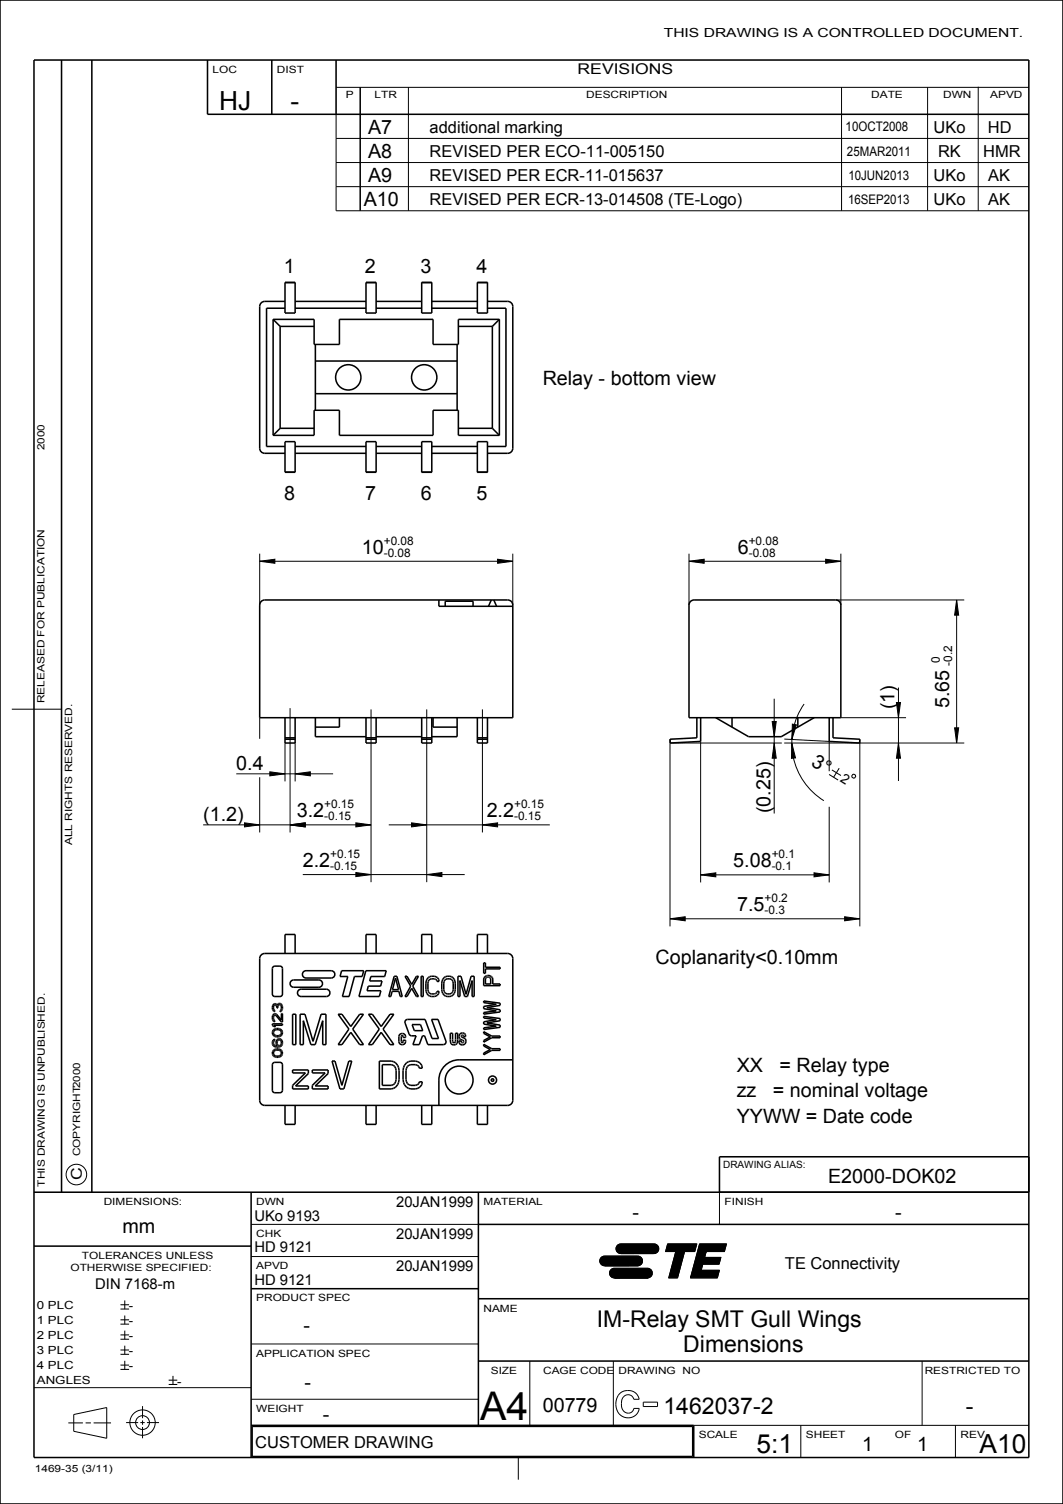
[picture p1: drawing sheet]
<svg xmlns="http://www.w3.org/2000/svg" width="210mm" height="297mm" viewBox="0 0 210 297" stroke-linecap="round" stroke-linejoin="round" font-family="sans-serif">
<g fill="none" stroke="#000" stroke-width=".2">
<path d="M66.4 17.3h136.9M80.7 17.3v24.3M166.3 17.3v24.3M183.3 17.3v24.3M193.3 17.1v24.5M66.4 27.3h136.9M66.4 22.6v19h136.9M66.4 32.1h136.9M66.4 36.9h136.9M51.3 110.8l3-.4v.8zM51.3 109.3v10.2M51.3 110.8h50"/>
<path d="M98.3 110.4l3 .4-3 .4zM101.3 109.3v10.2M136.1 110.8l3-.4v.8zM136.1 110.8h30M136.1 109.3v10.2M163.1 110.4l3 .4-3 .4zM165.1 118.5h25.4M166.1 109.3v10.2M189 118.5l.4 3h-.8zM189 118.5v28.2M57.3 139.9v24.5M152.9 138v22.6"/>
<path d="M158.9 139a13.4 13.4 0 0 0 3.9 19.1M177.1 138.7h.8l-.4 3zM177.5 135.8v18.4M12.2 140h-9.9M46.7 152.8h19.1M51.3 141.7v4.2M51.3 153.5v10.9M53.3 152.4l3 .4-3 .4zM56.3 146.7v7.6M58.3 152.8l3-.4v.8zM58.3 146.7v7.6M73.3 140.1v34.1"/>
<path d="M84.3 140.1v34.1M95.3 140.1v24.3M132.4 146v36.9M132.4 146.7h22M138.4 146.4v27.9M152.5 142.5h.8l-.4 3zM152.9 146.7l.4 3h-.8zM154.3 145.5h.1M154.9 146.7h35.6M154.9 145.9l8.9 .5v5.9M156.4 146.7l.8 3-.8 .1zM156.5 143l.8 .1-.9 2.9z"/>
<path d="M163.8 152.9l1.8 1.1M163.8 159.3v15M164.3 152l1.8 1.1M165.8 151.7l-1.1 1.8M166.1 141.7h12.9M168.5 152.9h.2l.3 .2v.2l-.1 .3-.3 .1-.3-.2v-.3zM169.9 146v36.9M177.5 146.7l.4 3h-.8zM188.6 143.7h.8l-.4 3zM40.1 162.9h33.2M48.3 162.5l3 .4-3 .4zM57.3 162.9l3-.4v.8z"/>
<path d="M59.8 172.7h32M70.3 162.5l3 .4-3 .4zM70.3 172.3l3 .4-3 .4zM76.8 162.9h31.8M81.3 162.5l3 .4-3 .4zM84.3 172.7l3-.4v.8zM95.3 162.9l3-.4v.8zM138.4 172.8l3-.4v.8zM138.4 172.8h25.4M160.8 172.4l3 .4-3 .4zM132.4 181.4l3-.4v.8zM132.4 181.4h37.5"/>
<path d="M166.9 181l3 .4-3 .4zM142.1 235.4v6.4M23.8 257.7h1.7M23.8 258.5h1.7M24.6 256.8l.1 1.7M24.6 259.8l.1 1.7M49.6 248.1h44.9M49.6 241.8h44.9M118.8 248.3l.6-.3h6.6a.95 .95 0 0 1 .9 .9 .95 .95 0 0 1-.8 1l-6.7 .1a.95 .95 0 0 1-.8-.6 .95 .95 0 0 1 .2-1.1zM119.4 250l6.7-.1zM120.7 250.7l.7-.2h6.5a.95 .95 0 0 1 1 .8 .95 .95 0 0 1-.9 1l-6.6 .1a.95 .95 0 0 1-.9-.6 .95 .95 0 0 1 .2-1.1zM121.4 252.4l6.6-.1z"/>
<path d="M122 245.9l.6-.3h6.6a.95 .95 0 0 1 .9 .9 .95 .95 0 0 1-.8 1h-6.7a.95 .95 0 0 1-.8-.5 .95 .95 0 0 1 .2-1.1zM122.6 247.5h6.7zM126.1 249.9l-6.7 .1a.95 .95 0 0 1-.9-1 .95 .95 0 0 1 .9-1h6.6a.95 .95 0 0 1 .9 1 .95 .95 0 0 1-.9 1M128 252.4h-6.6a.95 .95 0 0 1-1-1 .95 .95 0 0 1 1-.9h6.5a.95 .95 0 0 1 1 .9 .95 .95 0 0 1-1 1M129.3 247.5h-6.7a.95 .95 0 0 1-.9-.9 .95 .95 0 0 1 .9-1h6.6a.95 .95 0 0 1 .9 1 .95 .95 0 0 1-.9 .9M131.9 245.6h5.8l-.4 1.5h-2.1l-1.4 5.3h-1.7l1.4-5.3h-2zM138.2 245.6h5.3l-.4 1.5h-3.6l-3.1 5.3zM138.2 245.6h5.3l-.4 1.5h-3.6l-.3 1.2h3.2l-.3 1.3h-3.3l-.3 1.3h3.6l-.4 1.5h-5.3zM138.8 249.6l-.3 1.3h3.6l-.4 1.5h-5.3zM139.5 247.1l-.3 1.2h3.2l-.3 1.3h-3.3l-2.4 2.8zM6.7 274h42.9M23.8 269.6h1.7"/>
<path d="M23.8 266.6h1.7M23.8 263.6h1.7M23.8 260.6h1.7M23.8 270.4h1.7M23.8 267.4h1.7M23.8 264.5h1.7M23.8 261.5h1.7M24.6 262.8l.1 1.7M24.6 265.7l.1 1.7M24.6 268.7l.1 1.7M28.2 277.7v2.4M33.3 272.5h1.7"/>
<path d="M33.3 273.4h1.7M34.2 271.7v1.7M49.6 276.3h44.9M49.6 265.4h44.9M104.7 268.8v12.7M121.2 268.8v12.7M122.4 275.2l.9-.5 1-.1 1 .3 .6 .6 .4 .8h-1.1l-.5-.7-.7-.2-.8 .5-.4 .8 .1 1.5 .3 .5 .5 .3 .5 .1 .5-.2 .3-.3 .2-.5h1.1l-.3 .8-.6 .7-.8 .3-.9 .1-.9-.4-.6-.6-.4-.9-.1-1.1 .2-1zM127.1 276.9h2.8v.9h-2.8zM182.2 268.8v12.7M24.9 280.9h2.4M27.7 280.9h.9M28.2 280.5v.9"/>
<path d="M28.2 281.8v2.2M29 280.9h2.4M102.4 287.8v4.4M137.1 281.5h66.2M158.2 281.5v6.3M188.8 281.5v6.3"/>
<circle cx="15.1" cy="231.9" r="2.03"/>
<circle cx="28.2" cy="280.9" r="2.51"/>
<circle cx="28.2" cy="280.9" r="1.37"/>
</g>
<g fill="#000">
<path d="M51.3 110.8l3-.4v.8zM98.3 110.4l3 .4-3 .4zM136.1 110.8l3-.4v.8zM163.1 110.4l3 .4-3 .4zM189 118.5l.4 3h-.8zM53.3 152.4l3 .4-3 .4zM58.3 152.8l3-.4v.8zM152.5 142.5h.8l-.4 3zM152.9 146.7l.4 3h-.8zM156.4 146.7l.8 3-.8 .1zM156.5 143l.8 .1-.9 2.9zM177.1 138.7h.8l-.4 3z"/>
<path d="M177.5 146.7l.4 3h-.8zM188.6 143.7h.8l-.4 3zM48.3 162.5l3 .4-3 .4zM57.3 162.9l3-.4v.8zM70.3 162.5l3 .4-3 .4zM70.3 172.3l3 .4-3 .4zM84.3 172.7l3-.4v.8zM81.3 162.5l3 .4-3 .4zM95.3 162.9l3-.4v.8zM138.4 172.8l3-.4v.8zM160.8 172.4l3 .4-3 .4zM132.4 181.4l3-.4v.8z"/>
<path d="M166.9 181l3 .4-3 .4zM118.8 248.3l.6-.3h6.6a.95 .95 0 0 1 .9 .9 .95 .95 0 0 1-.8 1l-6.7 .1a.95 .95 0 0 1-.8-.6 .95 .95 0 0 1 .2-1.1zM120.7 250.7l.7-.2h6.5a.95 .95 0 0 1 1 .8 .95 .95 0 0 1-.9 1l-6.6 .1a.95 .95 0 0 1-.9-.6 .95 .95 0 0 1 .2-1.1zM122 245.9l.6-.3h6.6a.95 .95 0 0 1 .9 .9 .95 .95 0 0 1-.8 1h-6.7a.95 .95 0 0 1-.8-.5 .95 .95 0 0 1 .2-1.1zM131.9 245.6h5.8l-.4 1.5h-2.1l-1.4 5.3h-1.7l1.4-5.3h-2zM138.8 249.6l-.3 1.3h3.6l-.4 1.5h-5.3zM139.5 247.1l-.3 1.2h3.2l-.3 1.3h-3.3l-2.4 2.8zM138.2 245.6h5.3l-.4 1.5h-3.6l-3.1 5.3z"/>
</g>
<g fill="none" stroke="#000" stroke-width=".3">
<path d="M0 0h210v297h-210zM6.7 11.9h196.6v275.9h-196.6zM12.2 11.9v223.5M18.1 11.9v223.5M41 11.9v10.7h162.3M53.7 11.9v10.7M66.4 11.9v10.7M71.2 17.3v24.3M56.3 59.5h-4a1 1 0 0 0-1 1v28a1 1 0 0 0 1 1h4M56.3 55.8h2v6h-2zM56.3 55.8h2M58.3 59.5h14"/>
<path d="M72.3 55.8h2v6h-2zM72.3 55.8h2M74.3 59.5h9M83.3 55.8h2v6h-2zM83.3 55.8h2M85.3 59.5h9M94.3 55.8h2v6h-2zM94.3 55.8h2M96.3 59.5h4a1 1 0 0 1 1 1v28a1 1 0 0 1-1 1h-4M54 63.1l1.3 1.4M54 63.1v22.9M54 63.1h8.1v4.9h5v-4.9h18.5v4.9h5v-4.9h8.1"/>
<path d="M55.3 64.5h6.8M55.3 64.5v20.1M56.3 60.9h-3.6v27.3h3.6M58.3 60.9h14M62.3 68v13M62.3 77.7h28M62.3 71.3h28M74.3 60.9h9M85.3 60.9h9M90.3 68v13M90.6 64.5h6.7M96.3 60.9h3.7v27.3h-3.7"/>
<path d="M97.3 64.5v20.1M98.7 63.1v22.9M98.7 63.1l-1.4 1.4M54 86h8.1v-5h5v5h18.5v-5h5v5h8.1M55.3 84.6h6.8M55.3 84.6l-1.3 1.4M56.3 87.2h2v6l-2 .1zM58.3 88.2h14M58.3 89.5h14M72.3 87.2h2v6l-2 .1zM74.3 89.5h9M74.3 88.2h9"/>
<path d="M83.3 87.2h2v6l-2 .1zM85.3 89.5h9M85.3 88.2h9M90.6 84.6h6.7M94.3 87.2h2v6l-2 .1zM97.3 84.6l1.4 1.4M51.6 118.8l.7-.3h48l.5 .1 .4 .4 .1 .5v22.2h-50v-22.2zM86.7 118.5v1.2h14.6M88 119.7v-1h5.5v1M97.1 118.5l-.6 1.2M97.6 118.5l.5 1.2M136.4 118.8l.7-.3h28a1 1 0 0 1 1 1v22.2h-30v-22.2z"/>
<path d="M56.3 141.7v5h2v-5M56.3 146h2M56.3 145.7h2M62.3 141.7v3.8h10M67.1 141.7v1.9h-4.8M72.3 141.7v5h2v-5M72.3 146h2M72.3 145.7h2M74.3 145.5h9M83.3 141.7v5h2v-5M83.3 146h2M83.3 145.7h2"/>
<path d="M85.6 141.7v1.9h4.7M90.3 141.7v3.8h-5M94.3 141.7v5h2v-5M94.3 146h2M94.3 145.7h2M137.7 141.7v4l-5.3 .3v.7l6-.3v-4.7M141.4 141.7l6.5 3.8h6.4l6.5-3.8M144.6 141.7v1.9M157.6 141.7v1.9M164.6 141.7v4l5.3 .3-.1 .7-6-.3v-4.7M51.6 188.6l.7-.3h48a1 1 0 0 1 1 1v28a1 1 0 0 1-1 1h-48a1 1 0 0 1-1-1v-28zM53.9 191l.4-.2h1l.4 .2 .1 5.3-.2 .4-1.3 .1-.4-.3z"/>
<path d="M54.1 198.2h.4l.3 .3a.53 .53 0 0 1 .6-.3 .53 .53 0 0 1 .4 .6l-.1 .7-.4 .3v-.2a.68 .68 0 0 0-.1-1.2l-.3 .2v.5h-.2l-.1-.5-.2-.2a.65 .65 0 0 0-.1 1.1v.3a.95 .95 0 0 1-.2-1.6zM56.3 188.3v-3.8h2v3.8M57.5 193.7l.5-.2h5a.72 .72 0 0 1 .7 .7 .72 .72 0 0 1-.7 .8h-5a.72 .72 0 0 1-.6-.5 .72 .72 0 0 1 .1-.8zM59 195.6l.5-.3h5a.72 .72 0 0 1 .7 .8 .72 .72 0 0 1-.7 .7h-5a.72 .72 0 0 1-.7-.5 .72 .72 0 0 1 .2-.7zM60 191.9l.5-.2h4.9a.72 .72 0 0 1 .8 .7 .72 .72 0 0 1-.8 .7h-4.9a.72 .72 0 0 1-.7-.4 .72 .72 0 0 1 .2-.8zM67.5 191.7h4.4l-.3 1.1h-1.6l-1 4h-1.4l1.1-4h-1.5zM72.3 191.7h4l-.3 1.1h-2.7l-.3 .9h2.5l-.3 1h-2.4l-.3 .9h2.7l-.3 1.2h-4zM72.3 188.3v-3.8h2v3.8M77.9 192.8h.5l1.1 4h-.4l-.3-1h-1.3l-.3 1h-.4zM78.1 193.1l.6 2.3h-1.2zM80 192.8h.4l.9 1.6 1-1.6h.4l-1.2 1.9 1.2 2.1h-.4l-1-1.6-.9 1.6h-.4l1.1-2.1zM83.2 192.8h.4v4h-.4z"/>
<path d="M83.3 188.3v-3.8h2v3.8M84.6 193a1.31 1.31 0 0 1 2.1 .8h-.4v-.2a1.04 1.04 0 0 0-1.7 .2 3.1 3.1 0 0 0 .1 2.2 1.14 1.14 0 0 0 1.6 0v-.2h.4a1.31 1.31 0 0 1-1.4 1 1.31 1.31 0 0 1-1.2-1.4 2.57 2.57 0 0 1 .5-2.4zM87.7 193a1.34 1.34 0 0 1 1.5-.1 1.34 1.34 0 0 1 .7 1.2 2.27 2.27 0 0 1-.7 2.6 1.34 1.34 0 0 1-1.9-1.3 2.57 2.57 0 0 1 .4-2.4zM87.9 193.6a.97 .97 0 0 1 1-.3 .97 .97 0 0 1 .6 .8v1.3a.8 .8 0 0 1-.6 .9h-.6a.8 .8 0 0 1-.6-.9v-1.3zM90.5 192.8h.6l1 3.6 1-3.6h.6v4h-.4v-3.2l-1 3.2h-.5l-.9-3.2v3.2h-.4zM94.3 188.3v-3.8h2v3.8M95.6 197.7l3.2 .4v.4l-2.6 .5 2.6 .4v.4l-3.2 .5v-.4l2.4-.3-2.4-.4v-.4l2.4-.5-2.4-.3zM95.6 190.1h.3v.9h2.9v.3h-2.9v.9h-.3zM95.8 192.8l.5-.2a.92 .92 0 0 1 1.1 .7v1h1.4v.3h-3.2v-1.3zM96 193.1l.3-.1 .6 .1v1.2h-1zM53.8 202.2h2v.3h-1.7l.3 .2h-.3l-.3-.2zM54 205.4l.3-.2v.2a.61 .61 0 0 0-.3 .8 .61 .61 0 0 0 .7 .3 .75 .75 0 0 1-.1-1 .75 .75 0 0 1 1-.2 .9 .9 0 0 1 .1 1.1 .9 .9 0 0 1-1 .4 .84 .84 0 0 1-.8-.5 .84 .84 0 0 1 .1-.9z"/>
<path d="M54.1 209.9l1.2-.1 .3 .1 .2 .4v5l-.1 .2-.4 .3-1.2-.1-.3-.4v-5zM54.1 207.3a.95 .95 0 0 1 1.3 0 .95 .95 0 0 1 .1 1.3 .95 .95 0 0 1-1.3 0 .95 .95 0 0 1-.1-1.3zM54.1 200.2l.6 .1 .9 1.2v-1.3h.2v1.6h-.2l-1.2-1.4a.65 .65 0 0 0-.1 1.1v.3a.99 .99 0 0 1-.2-1.6zM54.1 203.3a.95 .95 0 0 1 1.3 0 .95 .95 0 0 1 .1 1.3 .95 .95 0 0 1-1.3 0 .95 .95 0 0 1-.1-1.3zM54.1 207.6a.76 .76 0 0 1 1-.2 .76 .76 0 0 1 .4 .9 .76 .76 0 0 1-1 .3 .76 .76 0 0 1-.4-1zM54.1 203.6a.76 .76 0 0 1 1-.3 .76 .76 0 0 1 .4 1 .76 .76 0 0 1-1 .2 .76 .76 0 0 1-.4-.9zM55 205.4l.1-.1a.56 .56 0 0 1 .5 .7 .56 .56 0 0 1-.6 .4l-.3-.3zM56.3 218.3v3.7h2v-3.7M57.8 200.3h.6v6h-.6zM57.8 211.3h3.1v.7l-2.5 2.5h2.5v.5h-3.1v-.7l2.5-2.4h-2.5zM59.3 200.3h.9l1.6 5.3 1.6-5.3h1v6h-.6v-4.7l-1.5 4.7h-.9l-1.5-4.7v4.7h-.6zM61.7 211.3h3.1v.7l-2.5 2.5h2.5v.5h-3.1v-.7l2.5-2.4h-2.5z"/>
<path d="M65.6 209.5h.6l1.3 4.8 1.4-4.8h.6l-1.6 5.5h-.7zM66.8 200.3h.8l1.7 2.4 1.8-2.4h.7l-2.1 2.9 2.1 3.1h-.7l-1.8-2.4-1.7 2.4h-.8l2.1-3.1zM72.3 218.3v3.7h2v-3.7M72.8 200.3h.8l1.7 2.4 1.8-2.4h.7l-2.1 2.9 2.1 3.1h-.7l-1.8-2.4-1.7 2.4h-.8l2.1-3.1zM74.9 209.5h2.4a1.75 1.75 0 0 1 1.5 1.9 3.4 3.4 0 0 1-.6 3.3l-.9 .3h-2.4zM75.5 210.2h1.8a1.11 1.11 0 0 1 1 1.2v1.8a1.11 1.11 0 0 1-1 1.1h-1.8zM79 204.3a.68 .68 0 0 1 .8-.1 .68 .68 0 0 1 .3 .7h-.5v-.3h-.3v1.1l.2 .2 .1-.2v-.3h.5a.68 .68 0 0 1-.5 .9 .68 .68 0 0 1-.8-.6v-1zM80.2 201.4l3.8-.1 1.4 3.8h1.2l-1.3-3.8h1.2l1.6 4.3-.1 .5-.4 .2h-3.1l-.6-1.8h-.4l-.7 1.8h-1.2l.6-1.8h-.9l-.4-.1-.9-2.4v-.3zM80.3 209.9a2.19 2.19 0 0 1 3 .5l.1 .5h-.6l-.1-.3a1.57 1.57 0 0 0-2.4 .3 4 4 0 0 0 .2 3.1 1.74 1.74 0 0 0 2.2 0l.1-.4h.6a1.82 1.82 0 0 1-2.7 1.3 1.92 1.92 0 0 1-1.1-1.7 3.4 3.4 0 0 1 .7-3.3zM81.4 202.3h1.7l.4 1.2h-1.6zM83.3 218.3v3.7h2v-3.7M89 204h.4v1.3a.38 .38 0 0 0 0 .5 .38 .38 0 0 0 .6 0 .38 .38 0 0 0 0-.5v-1.3h.4v1.5a.76 .76 0 0 1-.9 .8 .76 .76 0 0 1-.5-1z"/>
<path d="M90.9 204.2a.64 .64 0 0 1 .7-.2 .64 .64 0 0 1 .4 .7h-.4a.25 .25 0 0 0-.3-.3 .25 .25 0 0 0-.2 .3 .25 .25 0 0 0 .3 .2 .72 .72 0 0 1 .7 .7 .72 .72 0 0 1-.7 .7 .72 .72 0 0 1-.7-.7h.4a.28 .28 0 0 0 .3 .3 .28 .28 0 0 0 .3-.3 .28 .28 0 0 0-.4-.2 .72 .72 0 0 1-.4-1.2zM94.3 218.3v3.7h2v-3.7M95.6 200.7l3.2 .4v.5l-2.6 .4 2.6 .4v.5l-3.2 .4v-.3l2.4-.3-2.4-.5v-.4l2.4-.4-2.4-.4zM95.6 206.2l1.5 .9h1.7v.3h-1.7l-1.5 .9v-.3l1.3-.7-1.3-.7zM95.6 203.7l1.5 .9h1.7v.3h-1.7l-1.5 .9v-.3l1.3-.7-1.3-.7zM101.3 209.3h-10.6a4 4 0 0 0-4 4v5M6.7 235.4h196.6M49.6 235.4v52.4M94.5 235.4v46.1M6.7 246.1h42.9M49.6 254.5h44.9M94.5 241.8h108.8"/>
<path d="M94.5 256.5h108.8M94.5 268.8h108.8M49.6 281.5h87.5v6.3M49.8 281.7h87.1v5.9h-87.1z"/>
<circle cx="68.8" cy="74.5" r="2.5"/>
<circle cx="83.8" cy="74.5" r="2.5"/>
<circle cx="90.7" cy="213.3" r="2.75"/>
<circle cx="97.3" cy="213.3" r=".8"/>
<circle cx="97.3" cy="213.3" r=".25"/>
</g>
<!-- layer: SYMBOL -->
<path d="M14.6 279.3l6.5-1.4v6.1l-6.5-1.4zM13.5 281h2.9M16.9 281h1.1M18.5 281h3.4" fill="none" stroke="#000" stroke-width=".2"/>
<path d="M142.1 228.4h61.1v7h-61.1z" fill="none" stroke="#000" stroke-width=".3"/>
<text font-size="7.8" x="94.9" y="280.3">A4</text>
<g font-size="5.2">
<text x="43.3" y="21.7">HJ</text>
<text x="57.4" y="21.7">-</text>
<text x="149.4" y="287">5:1</text>
<text x="193.5" y="287">A10</text>
</g>
<g font-size="4.6">
<text x="117.9" y="262">IM-Relay SMT Gull Wings</text>
<text x="135" y="267">Dimensions</text>
<text x="131.1" y="279.2">1462037-2</text>
<text x="190.8" y="279.2">-</text>
</g>
<g font-size="3.9">
<text x="72.7" y="26.4">A7</text>
<text x="72.7" y="31.2">A8</text>
<text x="72.7" y="36">A9</text>
<text x="71.9" y="40.7">A10</text>
<text x="56.1" y="53.9">1</text>
<text x="72.1" y="53.9">2</text>
<text x="83.1" y="53.9">3</text>
<text x="94.1" y="53.9">4</text>
<text x="107.2" y="76">Relay - bottom view</text>
<text x="56.1" y="98.8">8</text>
<text x="72.1" y="98.8">7</text>
<text x="83.1" y="98.8">6</text>
<text x="94.1" y="98.8">5</text>
<text x="71.5" y="109.3">10</text>
<text x="145.7" y="109.3">6</text>
<text x="176.7" y="140.1" transform="rotate(-90 176.7 140.1)">(1)</text>
<text x="187.5" y="139.8" transform="rotate(-90 187.5 139.8)">5.65</text>
<text x="46.7" y="152.1">0.4</text>
<text x="160" y="151.1" transform="rotate(32 160 151.1)">3°</text>
<text x="58.6" y="161.4">3.2</text>
<text x="96.1" y="161.4">2.2</text>
<text x="152.2" y="160.6" transform="rotate(-90 152.2 160.6)">(0.25)</text>
<text x="40.1" y="162.1">(1.2)</text>
<text x="59.8" y="171.2">2.2</text>
<text x="144.9" y="171.3">5.08</text>
<text x="145.6" y="179.9">7.5</text>
<text x="129.5" y="190.3">Coplanarity&lt;0.10mm</text>
<text x="145.5" y="211.6">XX</text>
<text x="154" y="211.6">= Relay type</text>
<text x="145.5" y="216.7">zz</text>
<text x="145.5" y="221.8">YYWW = Date code</text>
<text x="152.7" y="216.7">= nominal voltage</text>
<text x="163.6" y="233.6">E2000-DOK02</text>
<text x="24.2" y="243.5">mm</text>
<text x="125" y="240.7">-</text>
<text x="176.8" y="240.7">-</text>
<text x="60" y="263">-</text>
<text x="60.2" y="274.2">-</text>
<text x="63.8" y="280.6">-</text>
<text x="107.2" y="278.8">00779</text>
<text x="170.3" y="286.5">1</text>
<text x="181.2" y="286.5">1</text>
</g>
<g font-size="3.3">
<text x="84.9" y="26.2">additional marking</text>
<text x="184.4" y="26.2">UKo</text>
<text x="195.2" y="26.2">HD</text>
<text x="84.9" y="31">REVISED PER ECO-11-005150</text>
<text x="84.9" y="35.7">REVISED PER ECR-11-015637</text>
<text x="184.4" y="35.7">UKo</text>
<text x="185.3" y="31">RK</text>
<text x="194.3" y="31">HMR</text>
<text x="195.2" y="35.7">AK</text>
<text x="84.9" y="40.5">REVISED PER ECR-13-014508 (TE-Logo)</text>
<text x="184.4" y="40.5">UKo</text>
<text x="195.2" y="40.5">AK</text>
<text x="155.1" y="250.6">TE Connectivity</text>
<text x="50.4" y="285.9">CUSTOMER DRAWING</text>
</g>
<g font-size="2.9">
<text x="114.1" y="14.6">REVISIONS</text>
<text x="16.2" y="232.9" transform="rotate(-90 16.2 232.9)">C</text>
<text x="78.3" y="238.3">20JAN1999</text>
<text x="50.3" y="241">UKo 9193</text>
<text x="78.3" y="244.7">20JAN1999</text>
<text x="50.3" y="247.2">HD 9121</text>
<text x="78.3" y="251">20JAN1999</text>
<text x="18.8" y="254.6">DIN 7168-m</text>
<text x="50.3" y="253.7">HD 9121</text>
</g>
<text font-size="2.7" x="165.9" y="154.2" transform="rotate(32 165.9 154.2)">2</text>
<g font-size="2.6">
<text x="167.1" y="25.9">10OCT2008</text>
<text x="167.3" y="30.7">25MAR2011</text>
<text x="167.6" y="35.5">10JUN2013</text>
<text x="167.5" y="40.2">16SEP2013</text>
<text x="25.5" y="258.7">-</text>
<text x="25.5" y="261.7">-</text>
<text x="25.5" y="264.7">-</text>
<text x="25.5" y="267.7">-</text>
<text x="25.5" y="270.6">-</text>
<text x="35" y="273.8">-</text>
</g>
<text font-size="2.5" x="131.1" y="7.3">THIS DRAWING IS A CONTROLLED DOCUMENT.</text>
<g font-size="2.3">
<text x="75.8" y="107.5">+0.08</text>
<text x="147.9" y="107.5">+0.08</text>
<text x="75.8" y="109.9">-0.08</text>
<text x="147.9" y="109.9">-0.08</text>
<text x="185.7" y="130.8" transform="rotate(-90 185.7 130.8)">0</text>
<text x="188.1" y="131.5" transform="rotate(-90 188.1 131.5)">-0.2</text>
<text x="64" y="159.6">+0.15</text>
<text x="64" y="162">-0.15</text>
<text x="101.6" y="159.6">+0.15</text>
<text x="101.6" y="162">-0.15</text>
<text x="65.2" y="169.4">+0.15</text>
<text x="65.2" y="171.8">-0.15</text>
<text x="152.5" y="169.5">+0.1</text>
<text x="152.5" y="171.9">-0.1</text>
<text x="151" y="178.1">+0.2</text>
<text x="151" y="180.5">-0.3</text>
</g>
<g font-size="2.2">
<text x="7.3" y="261.5">1 PLC</text>
<text x="7.3" y="258.5">0 PLC</text>
<text x="7.3" y="264.5">2 PLC</text>
<text x="7.3" y="267.4">3 PLC</text>
<text x="7.3" y="270.4">4 PLC</text>
<text x="7.3" y="273.4">ANGLES</text>
</g>
<g font-size="2">
<text x="42" y="14.4">LOC</text>
<text x="54.7" y="14.4">DIST</text>
<text x="68.3" y="19.3">P</text>
<text x="74" y="19.3">LTR</text>
<text x="115.8" y="19.3">DESCRIPTION</text>
<text x="172.1" y="19.3">DATE</text>
<text x="186.3" y="19.3">DWN</text>
<text x="195.6" y="19.3">APVD</text>
<text x="8.8" y="88.9" transform="rotate(-90 8.8 88.9)">2000</text>
<text x="8.8" y="138.9" transform="rotate(-90 8.8 138.9)">RELEASED FOR PUBLICATION</text>
<text x="14.2" y="166.9" transform="rotate(-90 14.2 166.9)">ALL RIGHTS RESERVED.</text>
<text x="15.8" y="228.3" transform="rotate(-90 15.8 228.3)">COPYRIGHT2000</text>
<text x="142.9" y="230.7">DRAWING ALIAS:</text>
<text x="8.8" y="234.3" transform="rotate(-90 8.8 234.3)">THIS DRAWING IS UNPUBLISHED.</text>
<text x="20.5" y="238">DIMENSIONS:</text>
<text x="50.6" y="238">DWN</text>
<text x="95.5" y="238">MATERIAL</text>
<text x="143.1" y="238">FINISH</text>
<text x="50.6" y="244.3">CHK</text>
<text x="13.9" y="251">OTHERWISE SPECIFIED:</text>
<text x="16.2" y="248.6">TOLERANCES UNLESS</text>
<text x="50.6" y="250.7">APVD</text>
<text x="50.6" y="257">PRODUCT SPEC</text>
<text x="95.5" y="259">NAME</text>
<text x="50.6" y="267.9">APPLICATION SPEC</text>
<text x="97" y="271.3">SIZE</text>
<text x="107.3" y="271.3">CAGE CODE</text>
<text x="122.2" y="271.3">DRAWING NO</text>
<text x="182.7" y="271.3">RESTRICTED TO</text>
<text x="50.6" y="278.8">WEIGHT</text>
<text x="138.1" y="284">SCALE</text>
<text x="159.2" y="284">SHEET</text>
<text x="176.8" y="284">OF</text>
<text x="189.8" y="284">REV</text>
<text x="6.9" y="290.6">1469-35 (3/11)</text>
</g>
</svg>
